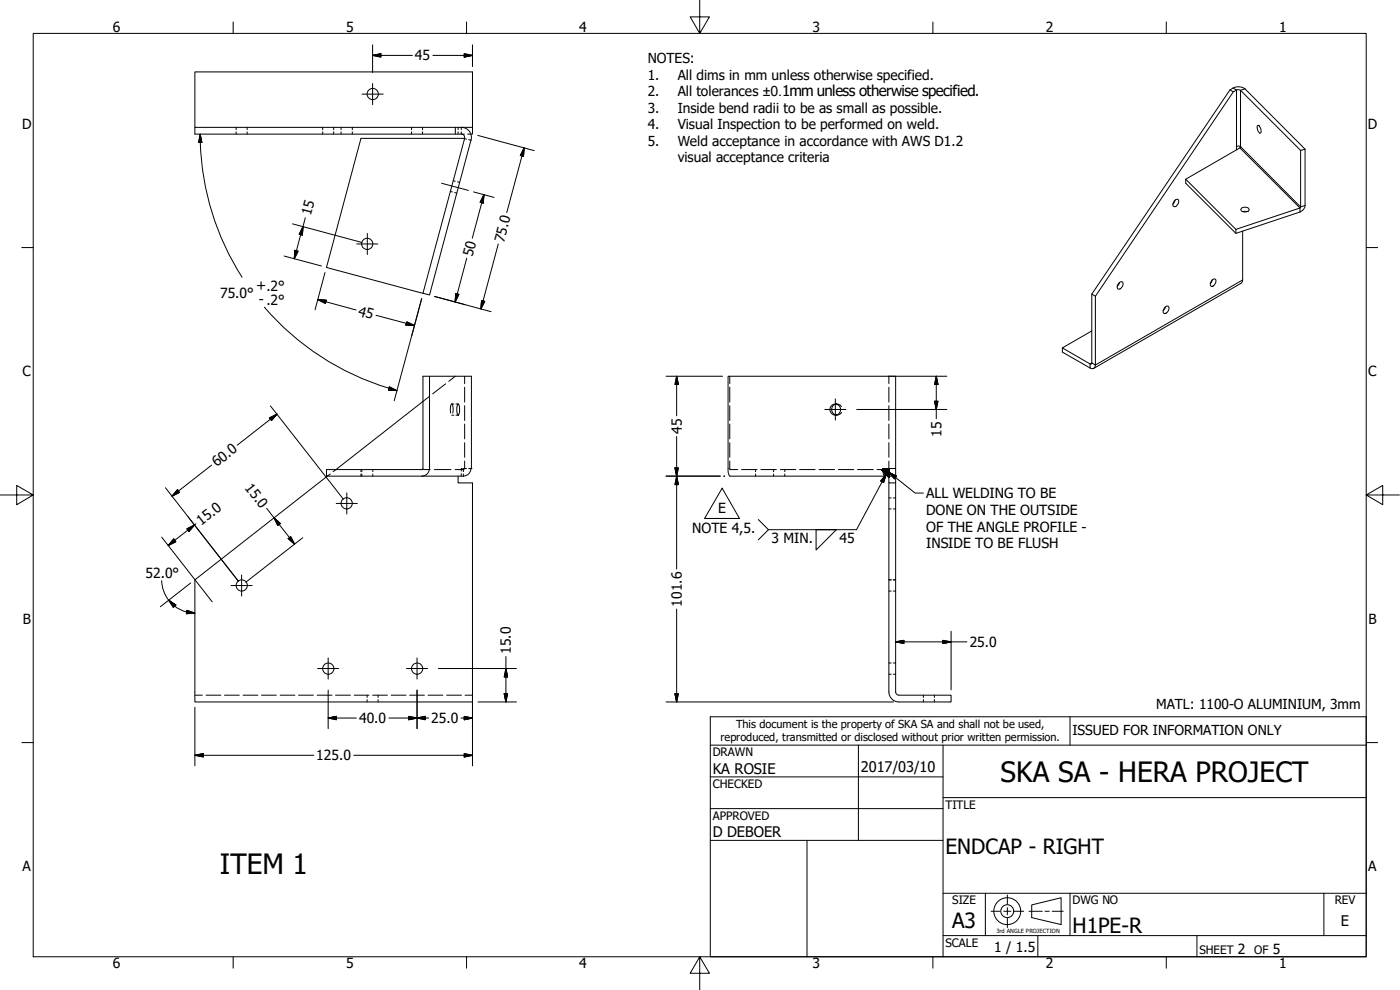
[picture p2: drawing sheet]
<svg xmlns="http://www.w3.org/2000/svg" width="420mm" height="297mm" viewBox="0 0 420 297" stroke-linecap="round" stroke-linejoin="round" font-family="sans-serif">
<!-- layer: Visible (ANSI) -->
<g fill="none" stroke="#000" stroke-width=".3">
<path d="M58.5 38.2v-16.6h83.3v16.6M136.7 38.2v2M138.4 38.2h-79.9v2h80l.7 .4 .2 .9M138.4 38.2h3.4v2h-.5M138.5 38.2a3 3 0 0 1 2.9 3.8l-12.5 46.5-2-.5 12.5-46.5M369.1 27l1 .5M370.1 26.4l-1 .6-41.4 61.3v20.6M371.1 27l-1 .5-41.4 61.4v20.6M372.3 27.1l18 18v17M373.6 26.7l18.1 18.1M377.4 37.6a1.73 1.73 0 0 1 .9 2.3 1.12 1.12 0 0 1-1-1.3zM139.4 41.6l-31.1-.1-10.3 38.7 28.9 7.8"/>
<path d="M355.9 53.8l15 15M372.1 44.4l-16.2 9.4v1.2l15 15 19.2-6.4M372.3 44.1h.1M390.3 45.1l1.4-.3v16.8M352.6 60.2l.3-.3 .6-.1a1.43 1.43 0 0 1-1.3 2.2 1.19 1.19 0 0 1 .4-1.8zM352.7 60.1l-.7 1.1M372.7 62.3l.9-.1a.88 .88 0 0 1 1.2 1l-.7 .3a1 1 0 0 1-1.1 .1 1 1 0 0 1-.5-1zM372.9 63.5h1.4M372.9 69.3v14.7M390.1 62.4l-19.2 6.4v1.2M327.7 88.3l1 .6M327.7 99.3l-8.9 5.1"/>
<path d="M335.9 84.9l.6-.4 .3 .1a1.43 1.43 0 0 1-1.3 2.1 1.25 1.25 0 0 1 .4-1.8zM336 84.8l-.7 1.1M349.6 92.3l.7-.5 .3 .1a1.43 1.43 0 0 1-1.3 2.1 1.23 1.23 0 0 1 .3-1.7zM349.8 92.1l-.7 1.1M363.7 84.1l1-.4a1.46 1.46 0 0 1-1.2 2.2 1.3 1.3 0 0 1 .2-1.8zM363.9 83.9l-.7 1.2M128.9 112.9h12.6l-.1 27.7M327.2 109.2l-8.4-4.8v1.2l8.4 4.8M126.9 120.4l-26.1 20.5M137.4 121.3l.1-.1a3.9 3.9 0 0 1 0 3.4l-.4-1.1zM251 121.2a1.67 1.67 0 0 0-1.4 1.7 1.67 1.67 0 0 0 1.4 1.6M98.2 142.9l-39.7 31.1v36.6h83.3v-65.7h-4.3v-2"/>
<path d="M141.4 140.6a2.32 2.32 0 0 1-2.3 2.3h-41.1v-2l28.9-.1v-27.9h2v27.7a2.32 2.32 0 0 1-2.3 2.3M141.4 140.6h.1M265.4 140.6l.1 2.3h-46.4l-.5-1-.1-.6v-28.4h50.3v27.7M266.8 140.6v2.3h2v-2.3h-3.9l.3 1.8 .3 .5M266.8 142.9v2h2v-2M266.8 144.9v62.7a3 3 0 0 0 3 3M268.8 144.9v62.7a.98 .98 0 0 0 1 1M269.7 208.6h15.7v2h-15.7"/>
<circle cx="111.9" cy="28.2" r="1.68"/>
<circle cx="110.2" cy="73.2" r="1.68"/>
<circle cx="250.7" cy="122.9" r="1.66"/>
<circle cx="104" cy="151" r="1.68"/>
<circle cx="72.5" cy="175.7" r="1.68"/>
<circle cx="98.5" cy="200.6" r="1.68"/>
<circle cx="125.2" cy="200.6" r="1.68"/>
</g>
<!-- layer: Border (ANSI) -->
<g fill="none" stroke="#000" stroke-width=".3">
<path d="M70.9 38.2v.7M70.9 39.5v.7M74.2 38.2v.7M74.2 39.5v.7M96.8 38.2v.7M96.8 39.5v.7M100.1 38.2v.7M100.1 39.5v.7M102.4 38.2v.7M102.4 39.5v.7M105.7 38.2v.7M105.7 39.5v.7"/>
<path d="M123.5 38.2v.7M123.5 39.5v.7M126.8 38.2v.7M126.8 39.5v.7M137.5 38.2v.7M137.5 39.5v.7M138.4 38.2v.7M138.4 39.5v.7h1M135.1 57.5l.7 .1M136 54.2l.7 .2M136.5 57.8l.6 .2M137.3 54.5l.6 .2"/>
<path d="M139.4 41.6l.6 .2M140.3 40.2h1M140.7 41.9l.7 .2M128.9 118.9l-2 1.5M133.7 115.2l-3.8 3M136.7 112.9l-2 1.5M139.4 112.9v2.2M139.4 116.2v4.4M219 112.9v2.2M219 116.2v4.4M266.8 112.9v2.2M266.8 116.2v4.4"/>
<path d="M135.6 121.2l-.4 1 .1 1.7M135.6 121.2l.4 1-.1 1.7M135.6 121.2h.6M135.6 124.6h.6M136.8 121.2h.7M136.8 124.6h.7M139.4 121.7v4.5M139.4 127.2v4.5M139.4 132.8v4.4M139.4 138.4v2.2M219 121.7v4.5M219 127.2v4.5"/>
<path d="M219 132.8v4.4M219 138.4v2.2M250.7 121.2h.1M250.7 124.6h.1M251 121.2l1.1 .3 .4 .5M251 121.2h.2M251 124.6h.2M252.5 123.7a1.49 1.49 0 0 1-1.5 .8M266.8 121.7v4.5M266.8 127.2v4.5M266.8 132.8v4.4M266.8 138.4v2.2"/>
<path d="M99.1 142.2l-.9 .7M100.8 140.9l-.9 .6M108.3 140.9v.6M108.3 142.2v.7M108.6 140.9v.6M108.6 142.2v.7M111.9 140.9v.6M111.9 142.2v.7M126.6 140.9h2.5M130.4 140.9h4.9M136.6 140.9h2.5v.6M138.4 142.1v.8"/>
<path d="M138.7 140.6h-.3v.7M139.1 142.2v.7M139.1 140.6h.9M139.3 140.8l-.2 .1M139.4 140.6l-.1 .1M140.7 140.6h.7M219 140.8l2.4 .1M222.6 140.9h4.6M226.8 140.9v.6M226.8 142.2v.7M228.3 140.9h4.7M232.2 140.9v.6"/>
<path d="M232.2 142.2v.7M234.2 140.9h4.6M235.5 140.9v.6M235.5 142.2v.7M240 140.9h4.6M245.8 140.9h4.6M251.6 140.9h4.6M257.4 140.9h4.7M263.2 140.9h2.3M266.8 152.7h.7M266.8 149.4h.7M268.1 152.7h.7"/>
<path d="M268.1 149.4h.7M266.8 174h.7M266.8 177.3h.7M268.1 174h.7M268.1 177.3h.7M266.8 198.9h.7M268.1 198.9h.7M58.5 208.6h2.2M61.8 208.6h4.5M67.4 208.6h4.4M73 208.6h4.4M78.5 208.6h4.4"/>
<path d="M84.1 208.6h4.4M89.6 208.6h4.4M95.2 208.6h4.4M100.7 208.6h4.5M106.3 208.6h4.4M110.2 208.6v.7M110.2 209.9v.7M111.8 208.6h4.5M113.5 208.6v.7M113.5 209.9v.7M117.4 208.6h4.5M122.9 208.6h4.5"/>
<path d="M128.5 208.6h4.4M134 208.6h4.5M139.6 208.6h2.2M266.8 202.3h.7M268.1 202.3h.7M277.1 208.6v.7M277.1 209.9v.7M280.4 208.6v.7M280.4 209.9v.7"/>
</g>
<!-- layer: Symbol (ANSI) -->
<path d="M371.1 27l.6-.1 .6 .2M371.1 27l-1-.6 1.6-.4 1.1 .2 .8 .5-1.3 .4M371.1 27v17.9M372.3 27.1v17l-.6-.3-.6 .1M372.4 44.1l17.9 18 1.4-.5a2.38 2.38 0 0 1-1.6 2v-1.2l-18-18zM390.3 62.1l-.2 .3M327.7 108.9l-.5 .3v1.2a.97 .97 0 0 0 1.1 .1 .97 .97 0 0 0 .4-1M327.7 108.9l-.2 .3h-.3M327.7 108.9l1 .6M328.7 109.5l44.2-25.5-.5 1-44.2 25.5" fill="none" stroke="#000" stroke-width=".3"/>
<!-- layer: Title (ANSI) -->
<g fill="none" stroke="#000" stroke-width=".3">
<path d="M216.7 146.5l5.2 9.1h-10.4zM227.6 155.9l3 3-3 3.1M244.9 158.9h6.1l-6.1 6.1zM264.5 140.9h2.3v2.3zM265.9 142.4l-.7 2.4-.9-.5zM265.9 142.4l-8.9 16.5h-26.4M266.8 141.7l2.2 1.2-.6 .8zM266.8 141.7l7.8 6.2h2.5M213.2 215.1h196.8v72h-196.8zM321.1 215.1v8.5M213.2 233.1h69.8M213.2 223.6h196.8"/>
<path d="M257.6 223.6v28.5M283 239.3h127M283 223.6v63.5M213.2 242.6h69.8M213.2 252.1h69.8M242.2 252.1v35M283 268h127M295.7 268v12.7M321.1 268v12.7M397.3 268v12.7M283 280.7h127M311.5 280.7v6.4"/>
<path d="M359.2 280.7v6.4"/>
</g>
<path d="M264.5 140.9h2.3v2.3zM265.9 142.4l-.7 2.4zM265.9 142.4l-.7 2.4-.9-.5zM266.8 141.7l2.2 1.2zM266.8 141.7l2.2 1.2-.6 .8z" fill="#000" stroke="#000" stroke-width=".3"/>
<!-- layer: Sketch Geometry (ANSI) -->
<g fill="none" stroke="#000" stroke-width=".3">
<path d="M10 10h400v277.1h-400zM70 6.6v3.4M140 6.6v3.4M210 0v10l-2.9-4.9h5.8l-2.9 4.9M280 6.6v3.4M350 6.6v3.4M6.5 74.3h3.5M410 74.3h3.4M0 148.5h10l-5-2.8v5.7l5-2.9M410 148.5l5 2.9v-5.7l-5 2.8h10M6.5 222.8h3.5M410 222.8h3.4"/>
<path d="M297.4 273.4h2.8M301.2 273.4h2.2M302.3 268.5v2.8M302.3 272.3v2.2M302.3 275.5v2.8M304.4 273.4h2.8M308.8 273.4h4M309.6 271.5l8.9-2.1v8l-8.9-2.1zM313.6 273.4h1.3M315.8 273.4h3.3M70 287.1v3.4M140 287.1v3.4"/>
<path d="M210 287.1l2.9 4.9h-5.8l2.9-4.9v9.9M280 287.1v3.4M350 287.1v3.4"/>
<circle cx="302.3" cy="273.4" r="4"/>
<circle cx="302.3" cy="273.4" r="1.94"/>
</g>
<!-- layer: Center Mark (ANSI) -->
<g fill="none" stroke="#000" stroke-width=".3">
<path d="M108.6 28.2h6.4M111.8 25.1v6.3M107.1 73.2h6.3M110.2 70v6.4M250.7 119.7v6.3M247.5 122.9h6.4M100.9 151.1h6.4M104.1 147.9v6.3M69.3 175.7h6.4M72.5 172.5v6.4M98.5 197.4v6.4M125.2 197.4v6.4"/>
<path d="M95.3 200.6h6.4M122 200.6h6.3"/>
</g>
<!-- layer: Dimension (ANSI) -->
<g fill="none" stroke="#000" stroke-width=".3">
<path d="M111.8 16.6l2.5-.5v1zM111.8 16.6h12M111.8 13.4v8.4M129.9 16.6h11.9M139.3 16.1l2.5 .5-2.5 .5zM141.8 13.4v6.6M60.1 40.2l.5 2.5h-1zM60.1 40.2a79.7 79.7 0 0 0 12.6 43M142.1 57.6l6.2 1.6M143.4 40.6l16.9 4.6M145.2 58.4l-.2 2.5-.9-.2zM145.2 58.4l-3.5 13.1"/>
<path d="M157.3 44.4l-.2 2.5-1-.2zM157.3 44.4l-5.2 19.4M85.3 76.8l11.2 3M87.8 67.2l20.8 5.6M88.5 75.1l1 .3-1.2 2.2zM90.9 68l-.2 2.5-.9-.2zM91.6 65.3l-3.3 12.3M140.1 77.5l-3.5 13.1M149.5 73.2l-5.2 19.5M79.3 92.2a79.7 79.7 0 0 0 37.4 24.3M95.4 89.9l2.5 .2-.2 .9zM95.4 89.9l11.5 3.1"/>
<path d="M97.5 81.8l-2.9 11.1M112.8 94.6l11.5 3M122.1 96.6l2.2 1-2.5-.1zM126.6 89.6l-8.3 30.7M130.4 88.9l17 4.6M136.8 88.1l.9 .2-1.1 2.3zM144.5 90.2l1 .2-1.2 2.3zM116.7 116.5l2.4 .7M116.8 116.1l2.3 1.1-2.5-.2zM199.9 112.9h17M203.1 112.9l.5 2.5h-1zM203.1 112.9v11.9"/>
<path d="M266.6 112.9h17.6M281 112.9l.5 2.5h-1zM281 112.9v12.8M63.5 139.6l-11.9 9.3M80.8 125.4l2.3-1.1-1.6 1.9zM81.2 121.8l21.9 28M83.1 124.3l-11.9 9.3M203.1 131v39.7M257.1 122.9h27.1M280.5 120.4h1l-.5 2.5zM49.7 146.4l21.9 28M53.3 146.9l.5 .9-2.2 1.1z"/>
<path d="M56.1 158.7l2.3-1.2-1.7 1.9zM58.8 157.1l-8.3 6.6M80 152.5l8.4 10.7M82.2 155.4l1.9 1.7-.7 .6zM199.9 142.9h16.3M202.6 140.4h1l-.5 2.5zM203.1 142.9l.5 2.5h-1zM217.2 142.9h.3M48.5 161.1l15.2 19.5M48.5 174.2a10 10 0 0 0 2.1 5.9 10 10 0 0 0 3.3 2.7l2.1 .8M52.1 161.7l.7 .8-2.3 1.2zM57.2 174.9l-9.1 7.1"/>
<path d="M86.5 161.6l.7-.6 1.2 2.2zM90.9 161.3l-17.1 13.4M50.6 180.1l2.2 1.4-.8 .7zM56 183.6l2.5 .3M56.1 183.1l2.4 .8-2.6 .2zM151.8 197v13.6M203.1 182.7v27.9M268.8 192.6l2.5-.5v1zM268.8 192.6h21.4M283 192.1l2.4 .5-2.4 .5zM285.4 189.4v17.6M58.5 212.2v17.6"/>
<path d="M98.5 215.4l2.5-.5v1zM98.5 215.4h8.4M98.5 207.1v11.5M116.7 215.4h12M122.7 214.9l2.5 .5-2.5 .5zM125.2 215.4l2.4-.5v1zM125.2 207.1v11.5M131.6 200.6h23.4M138.4 215.4h3.4M139.3 214.9l2.5 .5-2.5 .5zM141.8 209.2v20.6M143.4 210.6h11.6"/>
<path d="M151.3 208.1h1l-.5 2.5zM151.8 200.6l.5 2.5h-1zM199.9 210.6h68.3M202.6 208.1h1l-.5 2.5zM58.5 226.6l2.5-.5v1zM58.5 226.6h35.7M106.2 226.6h35.6M139.3 226.1l2.5 .5-2.5 .5z"/>
</g>
<g fill="#000" stroke="#000" stroke-width=".3">
<path d="M111.8 16.6l2.5-.5zM111.8 16.6l2.5-.5v1zM139.3 17.1l2.5-.5zM139.3 16.1l2.5 .5-2.5 .5zM60.1 40.2l.5 2.5zM60.1 40.2l.5 2.5h-1zM157.3 44.4l-.2 2.5zM157.3 44.4l-.2 2.5-1-.2zM88.5 75.1l-.2 2.5zM88.5 75.1l1 .3-1.2 2.2zM90.9 68l-.2 2.5zM90.9 68l-.2 2.5-.9-.2z"/>
<path d="M145.2 58.4l-.2 2.5zM145.2 58.4l-.2 2.5-.9-.2zM95.4 89.9l2.5 .2zM95.4 89.9l2.5 .2-.2 .9zM121.8 97.5l2.5 .1zM122.1 96.6l2.2 1-2.5-.1zM136.8 88.1l-.2 2.5zM136.8 88.1l.9 .2-1.1 2.3zM144.5 90.2l-.2 2.5zM144.5 90.2l1 .2-1.2 2.3zM116.6 117l2.5 .2zM116.8 116.1l2.3 1.1-2.5-.2z"/>
<path d="M203.1 112.9l.5 2.5zM203.1 112.9l.5 2.5h-1zM281 112.9l.5 2.5zM281 112.9l.5 2.5h-1zM83.1 124.3l-1.6 1.9zM80.8 125.4l2.3-1.1-1.6 1.9zM280.5 120.4l.5 2.5zM280.5 120.4h1l-.5 2.5zM53.3 146.9l-1.7 2zM53.3 146.9l.5 .9-2.2 1.1zM58.4 157.5l-1.7 1.9zM56.1 158.7l2.3-1.2-1.7 1.9z"/>
<path d="M82.2 155.4l1.9 1.7zM82.2 155.4l1.9 1.7-.7 .6zM202.6 140.4l.5 2.5zM202.6 140.4h1l-.5 2.5zM203.1 142.9l.5 2.5zM203.1 142.9l.5 2.5h-1zM52.1 161.7l-1.6 2zM52.1 161.7l.7 .8-2.3 1.2zM86.5 161.6l1.9 1.6zM86.5 161.6l.7-.6 1.2 2.2zM50.6 180.1l2.2 1.4zM50.6 180.1l2.2 1.4-.8 .7z"/>
<path d="M55.9 184.1l2.6-.2zM56.1 183.1l2.4 .8-2.6 .2zM268.8 192.6l2.5-.5zM268.8 192.6l2.5-.5v1zM283 193.1l2.4-.5zM283 192.1l2.4 .5-2.4 .5zM98.5 215.4l2.5-.5zM98.5 215.4l2.5-.5v1zM122.7 215.9l2.5-.5zM122.7 214.9l2.5 .5-2.5 .5zM125.2 215.4l2.4-.5zM125.2 215.4l2.4-.5v1z"/>
<path d="M139.3 215.9l2.5-.5zM139.3 214.9l2.5 .5-2.5 .5zM151.3 208.1l.5 2.5zM151.3 208.1h1l-.5 2.5zM151.8 200.6l.5 2.5zM151.8 200.6l.5 2.5h-1zM202.6 208.1l.5 2.5zM202.6 208.1h1l-.5 2.5zM58.5 226.6l2.5-.5zM58.5 226.6l2.5-.5v1zM139.3 227.1l2.5-.5zM139.3 226.1l2.5 .5-2.5 .5z"/>
</g>
<!-- layer: Centerline (ANSI) -->
<path d="M132.5 55l8.1 2.1" fill="none" stroke="#000" stroke-width=".3"/>
<g font-size="8.4">
<text x="300.3" y="234.5">SKA SA - HERA PROJECT</text>
<text x="66" y="262.2">ITEM 1</text>
</g>
<g font-size="6.3">
<text x="283.8" y="256.1">ENDCAP - RIGHT</text>
<text x="285.8" y="278.6">A3</text>
<text x="321.9" y="280">H1PE-R</text>
</g>
<g font-size="4.4">
<text x="213.9" y="232.2">KA ROSIE</text>
<text x="258.4" y="231.6">2017/03/10</text>
<text x="213.9" y="251.3">D DEBOER</text>
<text x="402.4" y="277.9">E</text>
</g>
<g font-size="4.2">
<text x="33.8" y="9.6">6</text>
<text x="103.9" y="9.6">5</text>
<text x="173.9" y="9.6">4</text>
<text x="243.8" y="9.6">3</text>
<text x="313.9" y="9.6">2</text>
<text x="383.9" y="9.6">1</text>
<text x="124.5" y="18.1">45</text>
<text x="6.7" y="38.7">D</text>
<text x="410.5" y="38.7">D</text>
<text x="93.3" y="64.9" transform="rotate(-75 93.3 64.9)">15</text>
<text x="141.8" y="77.1" transform="rotate(-75 141.8 77.1)">50</text>
<text x="151.3" y="72.8" transform="rotate(-75 151.3 72.8)">75.0</text>
<text x="66" y="89.3">75.0°</text>
<text x="76.9" y="86.9">+.2°</text>
<text x="77.7" y="91.2">- .2°</text>
<text x="107.3" y="94.7" transform="rotate(15 107.3 94.7)">45</text>
<text x="6.8" y="113">C</text>
<text x="410.7" y="113">C</text>
<text x="204.6" y="130.2" transform="rotate(-90 204.6 130.2)">45</text>
<text x="282.5" y="131" transform="rotate(-90 282.5 131)">15</text>
<text x="65.1" y="140.3" transform="rotate(-38 65.1 140.3)">60.0</text>
<text x="73.3" y="146.4" transform="rotate(52 73.3 146.4)">15.0</text>
<text x="277.9" y="149.5">ALL WELDING TO BE</text>
<text x="215.5" y="154">E</text>
<text x="277.9" y="154.5">DONE ON THE OUTSIDE</text>
<text x="60.4" y="157.8" transform="rotate(-38 60.4 157.8)">15.0</text>
<text x="207.7" y="160.1">NOTE 4,5.</text>
<text x="277.9" y="159.5">OF THE ANGLE PROFILE -</text>
<text x="231.6" y="162.9">3 MIN.</text>
<text x="252" y="162.9">45</text>
<text x="277.9" y="164.5">INSIDE TO BE FLUSH</text>
<text x="43.7" y="173.3">52.0°</text>
<text x="204.6" y="182" transform="rotate(-90 204.6 182)">101.6</text>
<text x="6.9" y="187.2">B</text>
<text x="410.7" y="187.2">B</text>
<text x="153.4" y="196.2" transform="rotate(-90 153.4 196.2)">15.0</text>
<text x="291" y="194.1">25.0</text>
<text x="107.8" y="217">40.0</text>
<text x="129.4" y="217">25.0</text>
<text x="94.9" y="228.1">125.0</text>
<text x="6.8" y="261.4">A</text>
<text x="410.7" y="261.4">A</text>
<text x="298.3" y="285.6">1 / 1.5</text>
<text x="371.5" y="286.2">2</text>
<text x="382" y="286.2">5</text>
<text x="33.8" y="290.5">6</text>
<text x="103.9" y="290.5">5</text>
<text x="173.9" y="290.5">4</text>
<text x="243.8" y="290.5">3</text>
<text x="313.9" y="290.5">2</text>
<text x="383.9" y="290.5">1</text>
</g>
<g font-size="4.1">
<text x="194.4" y="19">NOTES:</text>
<text x="194.4" y="23.9">1.</text>
<text x="203.4" y="23.9">All dims in mm unless otherwise specified.</text>
<text x="194.4" y="28.8">2.</text>
<text x="203.4" y="28.8">All tolerances ±0.1mm unless otherwise specified.</text>
<text x="194.4" y="33.8">3.</text>
<text x="203.4" y="33.8">Inside bend radii to be as small as possible.</text>
<text x="194.4" y="38.7">4.</text>
<text x="203.4" y="38.7">Visual Inspection to be performed on weld.</text>
<text x="194.4" y="43.7">5.</text>
<text x="203.4" y="43.7">Weld acceptance in accordance with AWS D1.2</text>
<text x="203.4" y="48.6">visual acceptance criteria</text>
<text x="347" y="212.7">MATL: 1100-O ALUMINIUM, 3mm</text>
<text x="321.9" y="220.5">ISSUED FOR INFORMATION ONLY</text>
</g>
<g font-size="3.5">
<text x="213.9" y="226.9">DRAWN</text>
<text x="213.9" y="236.4">CHECKED</text>
<text x="213.9" y="245.9">APPROVED</text>
<text x="283.8" y="242.6">TITLE</text>
<text x="285.8" y="271.3">SIZE</text>
<text x="321.9" y="271.3">DWG NO</text>
<text x="400.6" y="271.3">REV</text>
<text x="283.8" y="284">SCALE</text>
<text x="360" y="286.2">SHEET</text>
<text x="376.4" y="286.2">OF</text>
</g>
<g font-size="3.3">
<text x="220.9" y="218.4">This document is the property of SKA SA and shall not be used,</text>
<text x="216.3" y="222.4">reproduced, transmitted or disclosed without prior written permission.</text>
</g>
<text font-size="1.7" x="299" y="279.8">3rd ANGLE PROJECTION</text>
</svg>
